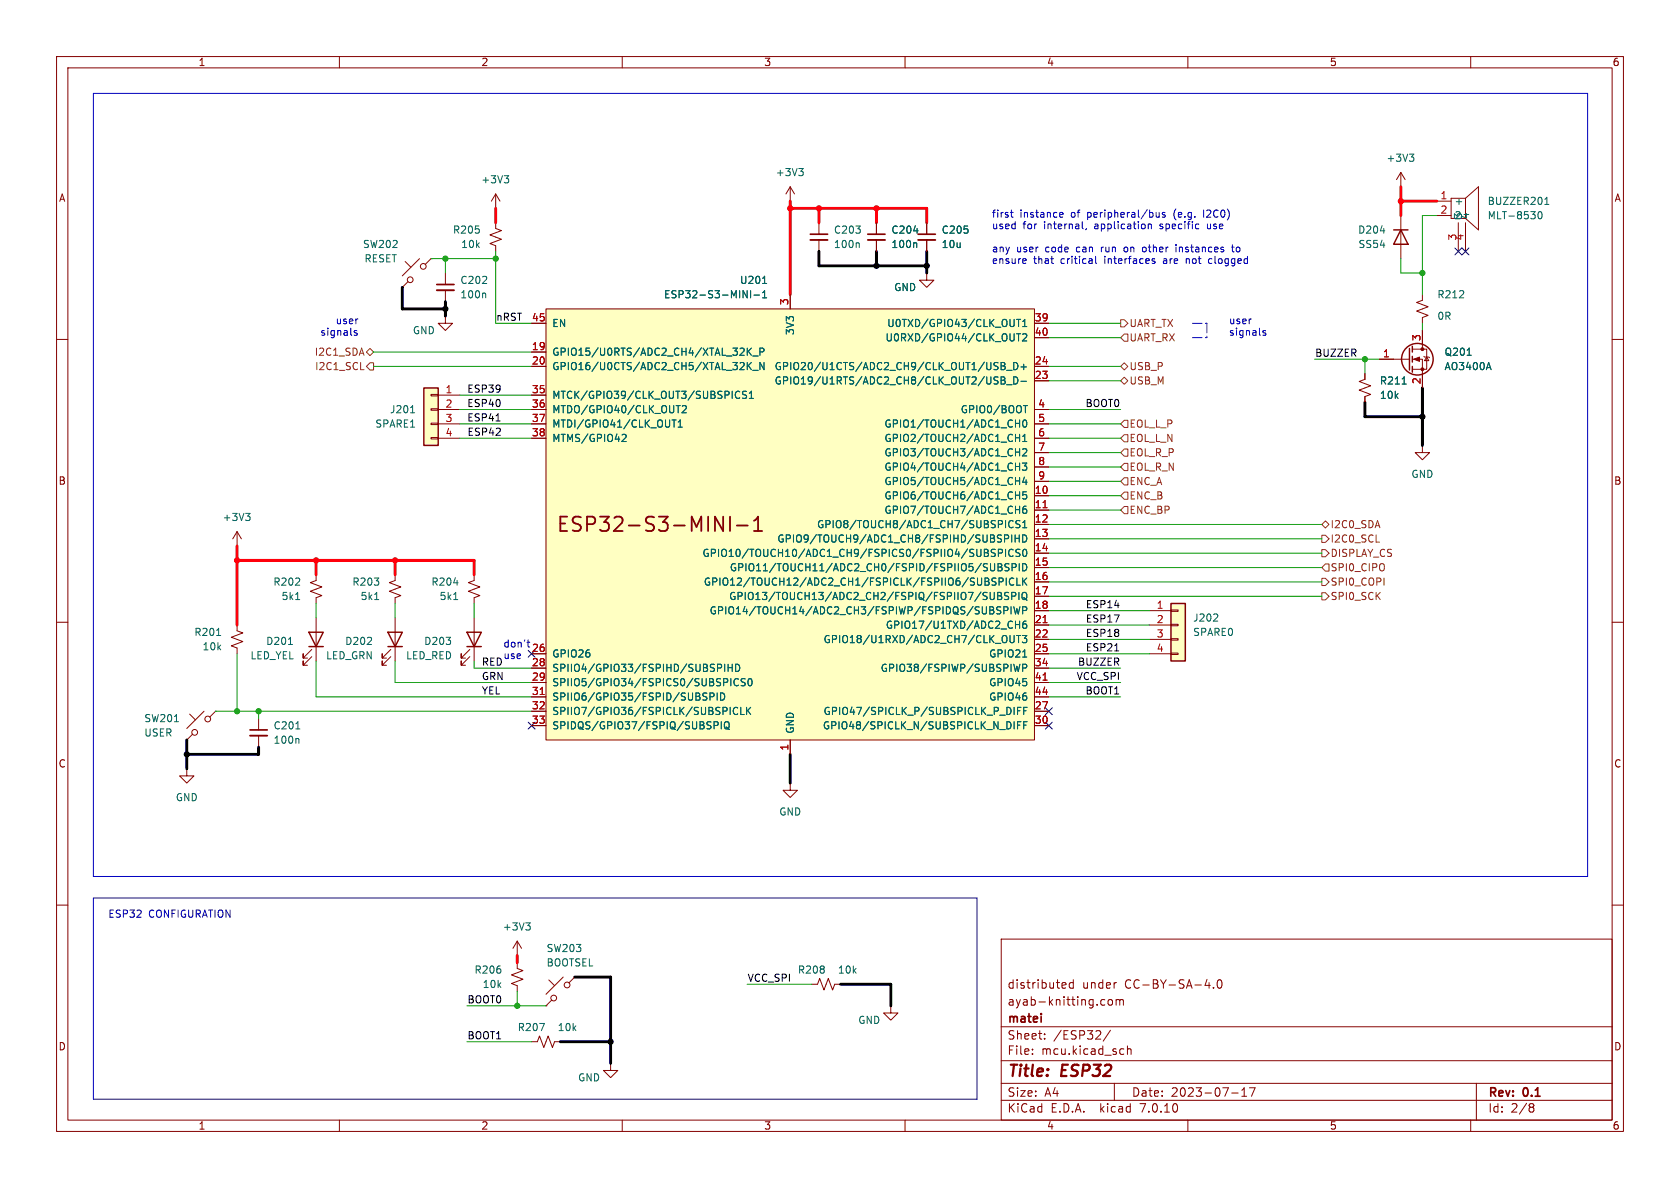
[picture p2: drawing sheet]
<svg xmlns="http://www.w3.org/2000/svg" width="297mm" height="210mm" viewBox="0 0 297 210" stroke-linecap="round" stroke-linejoin="round" font-family="sans-serif">
<g fill="none" stroke="#840000" stroke-width=".18">
<path d="M10 10h277v190h-277zM12 12h273v186h-273zM60 10v2M110 10v2M160 10v2M210 10v2M260 10v2M87.6 39.4v1l1 .4-2 .7 2 .8-2 .8 1 .3v1.1M87.6 34.3l-.7 1.3M87.6 34.3v2.5M87.6 34.3l.8 1.3M139.7 33l-.8 1.3"/>
<path d="M139.7 33v2.6M139.7 33l.8 1.3M144.8 39.4v2M154.9 39.4v2M163.8 39.4v2M247.6 30.5l-.7 1.3M247.6 30.5v2.5M247.6 38.1v7.6M247.6 30.5l.8 1.3M254 35.6h2.5M254 38.1h2.5M257.8 39.4v5.1"/>
<path d="M259.1 35h-2.6v3.6h2.6M259.1 35l2.3-2v7.6l-2.3-2M259.1 35v3.6M259.1 39.4v5.1M10 60h2M71.1 50.8h.1M71.6 46.2l1 1M72.1 49.8l-1 1M74.2 45.7l-3.1 3.1M76.2 45.7l-1 1M76.2 45.7h.1M78.7 55.9v1.3h1.3l-1.3 1.2-1.2-1.2h1.2"/>
<path d="M78.7 48.3v2M78.7 51.3v2M94 57.2h2.5M96.5 54.6h86.4v76.2h-86.4zM139.7 52.1v2.5M144.8 42.4v2.1M154.9 42.4v2.1M163.8 48.3v1.2h1.3l-1.3 1.3-1.2-1.3h1.2M163.8 42.4v2.1M182.9 57.2h2.5M182.9 59.7h2.5M251.5 52.1v1l-1.1 .4 2.1 .7-2.1 .8 2.1 .8-1 .3v1.1"/>
<path d="M251.5 58.4v3.3M285 60h2M76.2 77.3h1.3v.3h-1.3zM76.2 74.8h1.3v.3h-1.3zM76.2 72.3h1.3v.2h-1.3zM76.2 69.7h1.3v.3h-1.3zM77.5 69.9h3.8M77.5 72.4h3.8M77.5 74.9h3.8M77.5 77.5h3.8M94 69.9h2.5M94 72.4h2.5"/>
<path d="M94 74.9h2.5M94 77.5h2.5M94 62.2h2.5M94 64.8h2.5M182.9 72.4h2.5M182.9 74.9h2.5M182.9 77.5h2.5M182.9 64.8h2.5M182.9 67.3h2.5M241.3 66v1.1l-1 .3 2 .8-2 .8 2 .7-1 .4v1M243.8 63.5h5.4M249.7 63.5h1.8v5.1"/>
<path d="M249.7 61.7h2.5v3.6h-2.5M251.5 78.7v1.3h1.2l-1.2 1.3-1.3-1.3h1.3M251.7 63l.1 .1h.8l.1 .1M252.2 63.1l.4 .7h-.8zM41.9 94l.8 1.3M41.9 94v2.5M41.9 94l-.8 1.3M182.9 87.6h2.5M182.9 90.2h2.5M182.9 92.7h2.5M182.9 95.3h2.5M182.9 97.8h2.5"/>
<path d="M182.9 80h2.5M182.9 82.6h2.5M182.9 85.1h2.5M10 110h2M41.9 110.5v1l1 .4-2 .7 2 .8-2 .8 1 .4v1M55.1 116.1l-1.5 1.5v-.8v.8h.8M55.1 114.8l-1.5 1.5v-.7v.7h.8M55.9 101.6v1l-1 .4 2 .8-2 .7 2 .8-1 .4v1M55.9 109.2v7.6M69.1 116.1l-1.5 1.5v-.8v.8h.7M69.1 114.8l-1.5 1.5v-.7v.7h.7M69.8 101.6v1l-1 .4 2.1 .8-2.1 .7 2.1 .8-1.1 .4v1"/>
<path d="M69.8 109.2v7.6M83.1 116.1l-1.6 1.5v-.8v.8h.8M83.1 114.8l-1.6 1.5v-.7v.7h.8M83.8 101.6v1l-1 .4 2 .8-2 .7 2 .8-1 .4v1M83.8 109.2v7.6M94 115.6h2.5M94 118.1h2.5M182.9 100.3h2.5M182.9 102.9h2.5M182.9 105.4h2.5M182.9 108h2.5M182.9 110.5h2.5"/>
<path d="M182.9 113h2.5M182.9 115.6h2.5M182.9 118.1h2.5M203.2 108h3.8M203.2 110.5h3.8M203.2 113h3.8M203.2 115.6h3.8M207 115.4h1.3v.3h-1.3zM207 112.9h1.3v.3h-1.3zM207 110.4h1.3v.2h-1.3zM207 107.8h1.3v.3h-1.3zM285 110h2"/>
<path d="M33 135.9v1.3h1.3l-1.3 1.2-1.3-1.2h1.3M33 130.8h.1M33.5 126.2l1 1.1M34 129.8l-1 1M36.1 125.7l-3.1 3.1M38.1 125.7l-1 1M38.1 125.7h.1M45.7 127v2M45.7 130v2.1M94 125.7h2.5M94 120.7h2.5M94 128.3h2.5"/>
<path d="M94 123.2h2.5M139.7 138.4v1.3h1.3l-1.3 1.3-1.3-1.3h1.3M139.7 130.8v2.6M182.9 125.7h2.5M182.9 120.7h2.5M182.9 128.3h2.5M182.9 123.2h2.5M10 160h2M285 160h2M91.4 170.2v1l1.1 .4-2.1 .7 2.1 .8-2.1 .8 1 .3v1.1M91.4 166.4l-.7 1.2M91.4 166.4v2.5"/>
<path d="M91.4 166.4l.8 1.2M96.5 177.8h.1M97 173.2l1 1M97.5 176.8l-1 1M99.6 172.7l-3.1 3.1M101.6 172.7l-1 1M101.6 172.7h.1M143.5 174h1l.4-1 .8 2 .7-2 .8 2 .4-1h1M157.5 177.8v1.3h1.2l-1.2 1.2-1.3-1.2h1.3M177 166h108v32h-108zM188.2 173.7l.3 .4-.8 .1M188.4 174.6l-.2 .1"/>
<path d="M189.7 173.2v1.5M189.7 173.8l-.4-.1-.3 .3v.4l.2 .2h.5M194.9 176.7l.4 .1M195.3 177.6l-.4 .1M196 176.8l.2-.1 .4 .1 .1 .6-.2 .2-.3 .1-.2-.1zM197.2 173.7h.2M197.3 176.8l.4-.1 .3 .2M197.3 176.7v1M198 176.9l.2-.2 .3 .1 .1 .9M198 176.9v.8M213.4 173.1l-.4 1.1h1M213.7 173.7v1"/>
<path d="M214.5 174.6v.1M215.4 173.3l.1-.1a.81 .81 0 0 1 .6 .6 .81 .81 0 0 1-.3 .8l-.1 .1a.81 .81 0 0 1-.6-.6 .81 .81 0 0 1 .3-.8zM60 198v2M94 184.2h1l.4-1.1 .7 2.1 .8-2.1 .8 2.1 .3-1h1.1M107.9 188v1.2h1.3l-1.3 1.3-1.2-1.3h1.2M110 198v2M160 198v2M177 194.5h108M177 191.5h108M177 187.5h108M177 181.5h108M182.5 186.3v.1"/>
<path d="M182.5 185.5v.1M184.7 183.6v.1M184.7 182.8v.1M196.3 182.1l-1.3 2M197 191.5v3M198.2 185.4l.5 .1M198.7 186.3l-.5 .1M199.3 185.5l.2-.1 .4 .1 .1 .9M199.3 184.9v1.5M210 198v2M217.7 193.2h1.2M219.5 193.8h.9"/>
<path d="M219.5 192.7l.5-.4v1.5M220.9 192.3h1l-.7 1.5M260 198v2M261 191.5v6.5M270.6 195.1h.3l.3 .3-.3 .3M270.6 195.7h.3M270.9 195.7l.2 .2 .1 .4-.3 .3h-.3"/>
<circle cx="72.5" cy="49.5" r=".51"/>
<circle cx="74.8" cy="47.1" r=".51"/>
<circle cx="34.4" cy="129.5" r=".51"/>
<circle cx="36.7" cy="127.1" r=".51"/>
<circle cx="97.9" cy="176.4" r=".51"/>
<circle cx="100.3" cy="174.1" r=".51"/>
</g>
<path d="M77.2 50.3h3.1M143.3 41.4h3M153.4 41.4h3.1M162.3 41.4h3.1M44.2 129h3M184.1 179.2v.1M184.1 179.7v1" fill="none" stroke="#840000" stroke-width=".3"/>
<g fill="none" stroke="#006464" stroke-width=".18">
<path d="M89.1 31.1h.8l-.4 .4M89.7 31.5l.2 .3v.3l-.2 .2M141.2 29.8h.8l-.4 .5M141.8 30.3l.2 .2v.3l-.2 .3M249.2 27.2h.7l-.4 .5M249.7 27.7l.2 .3v.3l-.2 .2M272 37.5l.2-.1a.68 .68 0 0 1 .4 .6 .68 .68 0 0 1-.4 .7l-.2-.1-.1-.4zM273.1 36.1h.7M273.1 35.2l.4-.3v1.2M85.7 51.8l.2 .2v.7M131.4 51.4l.7 1.2v-1.2M132.7 51.4v1.2"/>
<path d="M133.3 52.2h1M134.8 50.1h.7M134.8 52.6h.7M134.8 51.7l.4-.3v1.2M151.7 42.9l.2 .2v.7M161.5 40.8h.8M161.9 42.9l.2 .2v.7M179.7 56.5h.7M179.7 59h.7M180.1 56.5v1.2M180.1 59v1.3M180.8 59.1l.5-.1 .2 .4-.8 .9h.8"/>
<path d="M180.8 56.8l.4-.3v1.2M180.8 57.7h.7M244 40.8h.8M72.6 73h.7M110.2 76.8h.4l.1 .3-.8 .9h.8M118.8 74.2h.7M119.2 74.2v1.3M119.5 71.7h.8M119.9 71.7v1.3M119.9 75.5h.7M119.9 74.6l.4-.4v1.3M120.6 71.8l.5-.1 .2 .4-.7 .9h.7"/>
<path d="M130.8 69.3a.6 .6 0 0 0-.9 .4 .6 .6 0 0 0 .6 .7l.3-.1M132 69.2h-.5l-.2 .1v.3l.6 .3 .1 .3-.3 .2h-.4M132.1 61.5v1.3M132.1 64.1v1.2M132.3 62.1l.5 .7M132.3 64.6l.5 .7M132.5 70.4h.7M132.5 69.5l.3-.3v1.2M132.8 61.5l-.7 .8M132.8 64.1l-.7 .7M133.1 62.9h.9M133.1 65.5h.9"/>
<path d="M134.3 62.2l.6-.1 .2-.1-.1-.3-.7-.2v1.3M135.1 64.1v1.2l-.8-1.2v1.2M176.3 66.6l.1 .1M176.4 67.4v.4M177 64.1h.4l.3 .2-.3 .4 .3 .1v.3l-.2 .2h-.5zM177 66.6h.4l.3 .3-.3 .3 .3 .1v.3l-.2 .3h-.5zM177 67.2h.4M177 64.7h.4M178 65.5h.9M178 68h.9M179.2 66.6a.64 .64 0 0 1 .8 .7 .64 .64 0 0 1-.8 .6zM179.2 64.1a.64 .64 0 0 1 .8 .6 .64 .64 0 0 1-.8 .6z"/>
<path d="M179.5 76.8v1.2M179.5 74.8h.8M179.5 77.4h.8M179.5 79.9h.8M180.3 74.2v1.3M180.3 76.8v1.2M180.3 79.3v1.3M180.5 67.4h1M180.5 64.9h1M180.8 79.4l.5-.1 .2 .4-.8 .9h.8M180.8 77.1l.4-.3v1.2M180.8 78h.7"/>
<path d="M180.9 71.7h.7M181 74.3l.1-.1a.68 .68 0 0 1 .4 .7 .68 .68 0 0 1-.4 .6 .84 .84 0 0 1-.1-1.2zM181 64.4v.9M181.3 71.7v1.3M247.9 67.9h.7M259.4 62.8h.7M263.2 64.1l.4 1.2M43.4 90.7h.8l-.4 .5M44 91.2l.2 .3v.3l-.2 .2M175.8 99.6v1.1l-.1 .1-.3 .1M176 97.2l-.5-.1-.3 .2 .2 .3 .5 .3v.3l-.2 .2-.5-.1M176.4 99.6h.5l.2 .3-.2 .3 .2 .2 .1 .3-.3 .2h-.5z"/>
<path d="M176.5 97.8l.6-.1 .1-.2v-.3l-.7-.1v1.3M177.6 95.2h.6l.1-.2v-.3l-.7-.1v1.2M177.8 97.1v1.3M178.4 99.7l-.5-.1-.2 .2v.3l.6 .3 .1 .3-.3 .2-.4-.1M178.9 94.6v1.2M179.1 92.1a.6 .6 0 0 0-.8 .5 .6 .6 0 0 0 .6 .7l.2-.1M179.1 97.2a.6 .6 0 0 0-.8 .4 .6 .6 0 0 0 .6 .8l.2-.2M179.5 94.6v1.2M179.5 95.2h.7M179.5 87.5h.8M179.5 90.1h.8M179.5 82.5h.8"/>
<path d="M179.5 85h.8M180.2 94.6v1.2M180.2 99.6v1.3M180.3 81.9v1.2M180.3 84.4v1.3M180.3 86.9v1.3M180.3 89.5v1.2M180.3 92.1l-.5-.1-.2 .3 .1 .3 .6 .2v.4l-.2 .1-.5-.1M180.3 97.2l-.5-.1-.2 .2 .1 .3 .6 .3v.3l-.2 .2-.5-.1M180.7 81.9h.8l-.4 .4 .4 .2v.5l-.2 .1-.6-.1M180.8 94.6a.64 .64 0 0 1 .7 .6 .64 .64 0 0 1-.7 .6zM180.8 99.6a.64 .64 0 0 1 .7 .7 .64 .64 0 0 1-.7 .6z"/>
<path d="M180.8 93.3h.7M180.8 92.4l.4-.4v1.3M181 97.2l.1-.1a.68 .68 0 0 1 .4 .6 .68 .68 0 0 1-.4 .7 .84 .84 0 0 1-.1-1.2zM181.1 84.3l-.3 .9h.8M181.4 89.5h-.4a.86 .86 0 0 0 0 1.2l.5-.1v-.4l-.2-.2h-.4l-.1 .2M181.4 84.8v.9M181.5 86.9h-.6l-.1 .6 .2-.1 .4 .1 .1 .2v.4l-.2 .1-.5-.1M38.3 112.3h.7M51 113.9h.7M52.3 106h.7M66.2 106h.8M80.2 106h.7"/>
<path d="M80.2 103h.8M126.8 117.4h.5l.3 .3-.1 .3-.7 .1M128.1 117.4v1.3M128.7 117.4v1.3M128.7 118h.7M129.2 120v1.2M129.4 117.4v1.3M130.1 117.4a.64 .64 0 0 1 .7 .7 .64 .64 0 0 1-.7 .6zM175.4 102.5l.7 .6-.3 .3h-.4M175.8 104.7v1l-.3 .3M176.1 102.2h-.5l-.2 .2M176.4 104.7h.4l.2 .3-.2 .3 .2 .1 .1 .3-.2 .3h-.5z"/>
<path d="M176.4 105.3h.4M176.4 100.2h.5M176.6 102.8h.6l.1-.2v-.3l-.7-.1v1.2M176.9 107.3h-.5l-.2 .2 .1 .3 .6 .2v.4l-.2 .1h-.5M177.5 107.9h.6l.1-.2-.1-.3-.6-.1v1.2M177.9 102.2v1.2M178.3 104.8l-.5-.1-.2 .3 .1 .3 .6 .2v.4l-.2 .1-.5-.1M178.6 112.3v1.1l.2 .2 .4-.1 .1-.1v-1.1M178.7 107.3v1.2M178.9 105.4l.6-.1 .1-.2-.1-.3-.6-.1v1.3M178.9 100.3l.6-.1 .1-.1v-.3l-.7-.2v1.3M179.2 102.3a.6 .6 0 0 0-.8 .4 .6 .6 0 0 0 .6 .7l.2-.1"/>
<path d="M179.2 107.3l.3 1.2 .3-.9 .2 .9 .3-1.2M179.5 109.8v1.3M179.5 110.4h.8M179.7 112.3h.7M179.8 102.2v1.2h.6M180.1 112.3v1.3M180.1 104.7v1.3M180.3 109.8v1.3M180.3 117.4l-.3 1.3-.2-.9-.3 .9M180.7 104.9l.3-.2a.43 .43 0 0 1 .5 .4v.5a.42 .42 0 0 1-.4 .4 .42 .42 0 0 1-.4-.4zM180.7 112.3h.8l-.4 .5 .4 .1v.6l-.2 .1-.6-.1M180.8 107.9h.6l.1-.2v-.3l-.7-.1v1.2"/>
<path d="M180.8 118.1l.6-.1 .1-.2v-.3l-.7-.1v1.3M180.8 102.2v1.2M180.8 116.1h.7M180.9 105.7l.7 .4M181 102.7l.5 .7M181.4 109.8l-.4 .1a.86 .86 0 0 0 0 1.2l.5-.2v-.4l-.2-.2h-.4l-.1 .2M181.5 102.2l-.7 .7M215.2 108.6l.1 .2-.1 .3-.7 .7h.8M30.8 127.6h.8M52.3 128.9h.7M52.7 130.5l.1 .2v.7M124.5 123.1l.4 .1 .1 .3-.3 .3h-.3"/>
<path d="M124.5 122.5l.5 .1M125.5 123.2l.6-.1 .1-.2v-.3l-.7-.1v1.3M126.2 128.2h.6l.2-.2-.1-.3-.7-.1v1.2M126.8 122.5v1.3M127.4 122.5a.64 .64 0 0 1 .7 .6 .64 .64 0 0 1-.7 .7zM127.5 127.6v1.2M128.1 127.8l.3-.2a.43 .43 0 0 1 .5 .4v.4a.42 .42 0 0 1-.4 .5 .42 .42 0 0 1-.4-.5zM128.3 128.5l.4 .3M128.7 128.8l.3 .2M129.1 125v1.3M130.4 125.2a.6 .6 0 0 0-.8 .4 .6 .6 0 0 0 .6 .7l.2-.1M130.5 120.1a.6 .6 0 0 0-.8 .4 .6 .6 0 0 0 .6 .7l.2-.1"/>
<path d="M131 125v1.3h.6M131.7 120h-.4l-.2 .1v.3l.5 .3 .1 .3-.2 .2h-.5M132 125v1.3M132.2 125.6l.5 .7M132.3 120.1l.2-.1a.68 .68 0 0 1 .5 .6 .68 .68 0 0 1-.5 .6l-.2-.1-.1-.4zM132.7 125l-.7 .8M179.3 125v1.3M179.3 127.6v1.2M179.9 125.6h.4M179.9 128.2h.4M180.5 125h-.6v1.3M180.5 127.6h-.6v1.2"/>
<path d="M181 125.6h.4M181 128.2h.4M181.6 125h-.6v1.3M181.6 127.6h-.6v1.2M93 163.1h.7l-.4 .5M93.5 163.6l.2 .3v.3l-.2 .2M95.4 180.9h.8l-.5 1.3"/>
</g>
<g fill="none" stroke="#840000" stroke-width=".25">
<path d="M246.4 40.6h2.5M247.6 40.6l1.3 2.6h-2.5zM74.9 68.6h2.6v10.1h-2.6zM249.2 61.6v3.8M249.7 61.2v1M249.7 63v1M249.7 64.8v1M54.6 111.8h2.5l-1.2 2.5zM54.6 114.3h2.5M68.6 111.8h2.5l-1.3 2.5zM68.6 114.3h2.5M82.5 111.8h2.6l-1.3 2.5z"/>
<path d="M82.5 114.3h2.6M207 106.7h2.5v10.1h-2.5z"/>
<circle cx="250.6" cy="63.5" r="2.79"/>
</g>
<path d="M77.2 51.3h3.1M143.3 42.4h3M153.4 42.4h3.1M162.3 42.4h3.1M44.2 130h3" fill="none" stroke="#840000" stroke-width=".33"/>
<g fill="#ffffc2" stroke="#ffffc2" stroke-width=".18">
<path d="M74.9 68.6h2.6v10.1h-2.6z"/>
<path d="M96.5 54.6h86.4v76.2h-86.4z"/>
<path d="M207 106.7h2.5v10.1h-2.5z"/>
</g>
<path d="M126.4 91.3l1.4 2.6v-2.6M129.1 91.3v2.6M130.3 92.9h1.9M133.3 93.9h1.4M133.3 92.1l.7-.8v2.6" fill="none" stroke="#840000" stroke-width=".32"/>
<path d="M184.4 89.8h.7M184.4 110.1h.7M95.5 122.8h.7M184.4 120.2h.7" fill="none" stroke="#a90000" stroke-width=".18"/>
<g fill="#840000" stroke="#840000" stroke-width=".18">
<path d="M249.9 63.5l1.1-.4v.8z"/>
<circle cx="251.5" cy="65.3" r=".25"/>
<circle cx="251.5" cy="61.7" r=".25"/>
</g>
<g fill="none" stroke="#725600" stroke-width=".18">
<path d="M198.1 59.7l.7-.6h.6v1.2h-.6zM198.1 56.5h.7l.6 .7-.6 .6h-.7zM63.8 65.3h.6M64.8 62.2l.6-.6 .6 .6-.6 .7zM65.4 64.1h.6v1.3h-.6l-.6-.6zM198.1 67.3l.7-.6 .6 .6-.6 .6zM198.1 64.8l.7-.7 .6 .7-.6 .6zM198.8 76.8h.6v1.3h-.6l-.7-.6zM198.8 74.3h.6v1.3h-.6l-.7-.7zM198.1 82.6l.7-.7h.6v1.3h-.6zM198.1 80l.7-.6h.6v1.2h-.6zM198.1 90.2l.7-.7h.6v1.3h-.6z"/>
<path d="M198.8 87h.6v1.3h-.6l-.7-.7zM198.8 84.5h.6v1.2h-.6l-.7-.6zM233.7 97.2h.6l.6 .6-.6 .6h-.6zM233.7 92.7l.6-.6 .6 .6-.6 .6zM233.7 94.6h.6l.6 .7-.6 .6h-.6zM234.3 99.7h.6v1.3h-.6l-.6-.7zM243.3 95.8h.6M233.7 104.8h.6l.6 .6-.6 .6h-.6zM233.7 102.2h.6l.6 .7-.6 .6h-.6z"/>
</g>
<path d="M87.7 74.4h.7M197.1 115.1h.7" fill="none" stroke="#0f0f0f" stroke-width=".18"/>
<g fill="none" stroke="#0000c2" stroke-width=".18">
<path d="M16.5 16.5h264.2v138.4h-264.2zM178.6 37.6h.5M178.8 37.1v1.1l.3 .2M187.4 37.6h.4l.1 .3-.6 .1M187.4 38.3h.5M203 39.6v.8M203 39.7l.2-.1 .3 .1v.7M204.4 37.6v.7l.4 .1 .1-.1M204.9 37.6v.8M206 37.6h-.3l-.2 .1v.2l.5 .1v.3h-.5M212.8 37.1v1.3M213.5 39.6v.7l.1 .1"/>
<path d="M63.1 58.5l-.3-.1-.2 .2 .1 .2 .4 .1v.3h-.5M181 45.7l.3 .1 .1 .2-.6 .2M181.3 46.5l-.3 .1M191.4 40.4h.1M192.1 40.4l-.2 .2M193.7 45.3v1.1l.2 .2M198.8 43.7l-.1 .2 .1 .6M202.4 43.7h-.3l-.1 .2v.5l.4 .1M203.7 45.8h.4M203.7 46.1l.4 .1 .1 .2-.2 .2-.3-.1M207.9 43.3v.1M207.9 43.7v.8"/>
<path d="M209.7 45.7v.9M209.9 45.7l-.2 .2M214.1 45.7l-.3 .1-.2 .2 .1 .5 .4 .1M217.7 43.7h.5M217.9 43.3v1.1l.3 .1M223.7 58.5l-.3-.1-.1 .2v.2l.4 .1v.3h-.4M93.2 113.5h.5M93.4 113.1v1.2M16.5 158.8h156.2v35.5h-156.2z"/>
</g>
<path d="M210.8 59.7h2.6M210.8 57.2h2.6M213.4 57.2v2.5" fill="none" stroke="#0000c2" stroke-width=".18" stroke-dasharray="1.7 .6"/>
<g fill="none" stroke="#009600" stroke-width=".18">
<path d="M254 38.1h-2.5v14M76.2 45.7h11.4M78.7 45.7v2.6M87.6 44.5v12.7h6.4M185.4 57.2h12.7M185.4 59.7h12.7M247.6 45.7v2.6h3.9M251.5 57.2v1.2M66 64.8h28M66 62.2h28M81.3 77.5h12.7M81.3 74.9h12.7"/>
<path d="M81.3 72.4h12.7M81.3 69.9h12.7M185.4 77.5h12.7M185.4 67.3h12.7M185.4 64.8h12.7M185.4 74.9h12.7M185.4 72.4h12.7M232.4 63.5h11.4M241.3 63.5v2.5M185.4 85.1h12.7M185.4 90.2h12.7M185.4 87.6h12.7"/>
<path d="M185.4 82.6h12.7M185.4 80h12.7M185.4 95.3h48.3M185.4 97.8h48.3M185.4 92.7h48.3M41.9 115.6v10.1M55.9 116.8v6.4h38.1M55.9 106.7v2.5M69.8 116.8v3.9h24.2M69.8 106.7v2.5M83.8 116.8v1.3h10.2M83.8 106.7v2.5"/>
<path d="M185.4 113h17.8M185.4 118.1h12.7M185.4 115.6h17.8M185.4 102.9h48.3M185.4 105.4h48.3M185.4 100.3h48.3M185.4 110.5h17.8M185.4 108h17.8M38.1 125.7h55.9M45.7 125.7v1.3M185.4 123.2h12.7M185.4 120.7h12.7"/>
<path d="M82.5 177.8h14M91.4 175.3v2.5M132.1 174h11.4M82.5 184.2h11.5"/>
</g>
<path d="M87.6 36.8v2.6M139.7 35.6v16.5M139.7 36.8h24.1v2.6M144.8 36.8v2.6M154.9 36.8v2.6M247.6 33v5.1M247.6 35.6h6.4M41.9 99.1h41.9v2.5M41.9 96.5v14M55.9 99.1v2.5M69.8 99.1v2.5M91.4 168.9v1.3" fill="none" stroke="#ff000b" stroke-width=".51"/>
<g fill="none" stroke="#000" stroke-width=".51">
<path d="M71.1 50.8v3.8h7.6M78.7 53.3v2.6M144.8 44.5v2.5h19M154.9 44.5v2.5M163.8 44.5v3.8M241.3 71.1v2.6h10.2M251.5 68.6v10.1M33 130.8v5.1M45.7 132.1v1.3h-12.7M139.7 133.4v5M101.6 172.7h6.3v15.3M148.6 174h8.9v3.8"/>
<path d="M99.1 184.2h8.8"/>
</g>
<path d="M257.2 43.8l1.2 1.3M258.4 43.8l-1.2 1.3M258.5 43.8l1.2 1.3M259.7 43.8l-1.2 1.3M93.4 115l1.2 1.2M94.6 115l-1.2 1.2M93.4 127.7l1.2 1.2M94.6 127.7l-1.2 1.2M184.8 127.7l1.2 1.2M184.8 125.1l1.2 1.2M186 127.7l-1.2 1.2M186 125.1l-1.2 1.2" fill="none" stroke="#000084" stroke-width=".18"/>
<g fill="#ff000b" stroke="#ff000b" stroke-width=".18">
<circle cx="69.8" cy="99.1" r=".46"/>
<circle cx="247.6" cy="35.6" r=".46"/>
<circle cx="139.7" cy="36.8" r=".46"/>
<circle cx="144.8" cy="36.8" r=".46"/>
<circle cx="154.9" cy="36.8" r=".46"/>
<circle cx="55.9" cy="99.1" r=".46"/>
<circle cx="41.9" cy="99.1" r=".46"/>
</g>
<g fill="#000" stroke="#000" stroke-width=".18">
<circle cx="78.7" cy="54.6" r=".46"/>
<circle cx="154.9" cy="47" r=".46"/>
<circle cx="163.8" cy="47" r=".46"/>
<circle cx="251.5" cy="73.7" r=".46"/>
<circle cx="33" cy="133.4" r=".46"/>
<circle cx="107.9" cy="184.2" r=".46"/>
</g>
<g fill="#009600" stroke="#009600" stroke-width=".18">
<circle cx="241.3" cy="63.5" r=".46"/>
<circle cx="251.5" cy="48.3" r=".46"/>
<circle cx="41.9" cy="125.7" r=".46"/>
<circle cx="45.7" cy="125.7" r=".46"/>
<circle cx="87.6" cy="45.7" r=".46"/>
<circle cx="78.7" cy="45.7" r=".46"/>
<circle cx="91.4" cy="177.8" r=".46"/>
</g>
<text font-size="3.5" fill="#840000" x="98.2" y="94.5">ESP32-S3-MINI-1</text>
<g font-size="2.8" fill="#840000">
<text x="178" y="190.9">Title:</text>
<text x="187.7" y="190.9">ESP32</text>
</g>
<g font-size="2.1" fill="#840000">
<text x="178" y="178">ayab-knitting.com</text>
<text x="178" y="175">distributed</text>
<text x="191.3" y="175">under</text>
<text x="198.9" y="175">CC-BY-SA-4.0</text>
<text x="178" y="184">Sheet:</text>
<text x="178" y="181.2">matei</text>
<text x="186.2" y="184">/ESP32/</text>
<text x="178" y="186.7">File:</text>
<text x="184.1" y="186.7">mcu.kicad_sch</text>
<text x="178" y="196.9">KiCad</text>
<text x="178" y="194.1">Size:</text>
<text x="184.7" y="194.1">A4</text>
<text x="185.7" y="196.9">E.D.A.</text>
<text x="194.6" y="196.9">kicad</text>
<text x="200" y="194.1">Date:</text>
<text x="201.8" y="196.9">7.0.10</text>
<text x="207" y="194.1">2023-07-17</text>
<text x="263" y="194.3">Rev:</text>
<text x="263" y="196.9">Id:</text>
<text x="267.1" y="196.9">2/8</text>
<text x="269.4" y="194.3">0.1</text>
</g>
<g font-size="1.8" fill="#840000">
<text x="35" y="11.9">1</text>
<text x="85" y="11.9">2</text>
<text x="135" y="11.9">3</text>
<text x="185" y="11.9">4</text>
<text x="235" y="11.9">5</text>
<text x="285" y="11.9">6</text>
<text x="10.3" y="35.9">A</text>
<text x="285.3" y="35.9">A</text>
<text x="10.3" y="85.9">B</text>
<text x="285.3" y="85.9">B</text>
<text x="10.3" y="135.9">C</text>
<text x="285.3" y="135.9">C</text>
<text x="10.3" y="185.9">D</text>
<text x="285.3" y="185.9">D</text>
<text x="35" y="199.9">1</text>
<text x="85" y="199.9">2</text>
<text x="135" y="199.9">3</text>
<text x="185" y="199.9">4</text>
<text x="235" y="199.9">5</text>
<text x="285" y="199.9">6</text>
</g>
<g font-size="1.8" fill="#006464">
<text x="245" y="28.8">+3V3</text>
<text x="85" y="32.6">+3V3</text>
<text x="137.1" y="31.3">+3V3</text>
<text x="80" y="41.5">R205</text>
<text x="147.3" y="41.5">C203</text>
<text x="157.5" y="41.5">C204</text>
<text x="166.4" y="41.5">C205</text>
<text x="240" y="41.5">D204</text>
<text x="257" y="36.4">+</text>
<text x="257" y="39">2</text>
<text x="259.9" y="38.9" transform="rotate(-90 259.9 38.9)">4</text>
<text x="262.9" y="36.4">BUZZER201</text>
<text x="262.9" y="39">MLT-8530</text>
<text x="64.1" y="44">SW202</text>
<text x="64.3" y="46.6">RESET</text>
<text x="81.4" y="44">10k</text>
<text x="147.3" y="44">100n</text>
<text x="157.5" y="44">100n</text>
<text x="166.4" y="44">10u</text>
<text x="240.1" y="44">SS54</text>
<text x="81.3" y="50.4">C202</text>
<text x="81.3" y="52.9">100n</text>
<text x="117.3" y="52.9">ESP32-S3-MINI-1</text>
<text x="130.7" y="50.4">U201</text>
<text x="158" y="51.7">GND</text>
<text x="254" y="52.9">R212</text>
<text x="72.9" y="59.3">GND</text>
<text x="97.5" y="58">EN</text>
<text x="140.6" y="59.3" transform="rotate(-90 140.6 59.3)">3V3</text>
<text x="156.7" y="58">U0TXD/GPIO43/CLK_OUT1</text>
<text x="254" y="56.7">0R</text>
<text x="97.5" y="63.1">GPIO15/U0RTS/ADC2_CH4/XTAL_32K_P</text>
<text x="97.5" y="65.6">GPIO16/U0CTS/ADC2_CH5/XTAL_32K_N</text>
<text x="136.8" y="65.6">GPIO20/U1CTS/ADC2_CH9/CLK_OUT1/USB_D+</text>
<text x="156.4" y="60.6">U0RXD/GPIO44/CLK_OUT2</text>
<text x="255.3" y="63.1">Q201</text>
<text x="255.3" y="65.6">AO3400A</text>
<text x="97.5" y="70.7">MTCK/GPIO39/CLK_OUT3/SUBSPICS1</text>
<text x="136.8" y="68.2">GPIO19/U1RTS/ADC2_CH8/CLK_OUT2/USB_D-</text>
<text x="243.8" y="68.2">R211</text>
<text x="243.8" y="70.7">10k</text>
<text x="66.3" y="75.8">SPARE1</text>
<text x="68.9" y="73.3">J201</text>
<text x="97.5" y="73.3">MTDO/GPIO40/CLK_OUT2</text>
<text x="97.5" y="75.8">MTDI/GPIO41/CLK_OUT1</text>
<text x="156.3" y="75.8">GPIO1/TOUCH1/ADC1_CH0</text>
<text x="169.7" y="73.3">GPIO0/BOOT</text>
<text x="97.5" y="78.3">MTMS/GPIO42</text>
<text x="156.3" y="78.3">GPIO2/TOUCH2/ADC1_CH1</text>
<text x="156.3" y="80.9">GPIO3/TOUCH3/ADC1_CH2</text>
<text x="156.3" y="83.4">GPIO4/TOUCH4/ADC1_CH3</text>
<text x="156.3" y="88.5">GPIO6/TOUCH6/ADC1_CH5</text>
<text x="156.3" y="86">GPIO5/TOUCH5/ADC1_CH4</text>
<text x="249.4" y="84.7">GND</text>
<text x="39.3" y="92.3">+3V3</text>
<text x="144.3" y="93.6">GPIO8/TOUCH8/ADC1_CH7/SUBSPICS1</text>
<text x="156.3" y="91">GPIO7/TOUCH7/ADC1_CH6</text>
<text x="124.1" y="98.7">GPIO10/TOUCH10/ADC1_CH9/FSPICS0/FSPIIO4/SUBSPICS0</text>
<text x="128.9" y="101.2">GPIO11/TOUCH11/ADC2_CH0/FSPID/FSPIIO5/SUBSPID</text>
<text x="137.3" y="96.1">GPIO9/TOUCH9/ADC1_CH8/FSPIHD/SUBSPIHD</text>
<text x="48.2" y="103.7">R202</text>
<text x="49.7" y="106.3">5k1</text>
<text x="62.2" y="103.7">R203</text>
<text x="63.7" y="106.3">5k1</text>
<text x="76.2" y="103.7">R204</text>
<text x="77.6" y="106.3">5k1</text>
<text x="124.3" y="103.7">GPIO12/TOUCH12/ADC2_CH1/FSPICLK/FSPIIO6/SUBSPICLK</text>
<text x="128.8" y="106.3">GPIO13/TOUCH13/ADC2_CH2/FSPIQ/FSPIIO7/SUBSPIQ</text>
<text x="34.3" y="112.6">R201</text>
<text x="125.4" y="108.8">GPIO14/TOUCH14/ADC2_CH3/FSPIWP/FSPIDQS/SUBSPIWP</text>
<text x="145.5" y="113.9">GPIO18/U1RXD/ADC2_CH7/CLK_OUT3</text>
<text x="156.5" y="111.4">GPIO17/U1TXD/ADC2_CH6</text>
<text x="210.8" y="110.1">J202</text>
<text x="210.8" y="112.6">SPARE0</text>
<text x="35.7" y="115.2">10k</text>
<text x="44.2" y="116.8">LED_YEL</text>
<text x="47" y="114.2">D201</text>
<text x="57.5" y="116.8">LED_GRN</text>
<text x="60.9" y="114.2">D202</text>
<text x="71.7" y="116.8">LED_RED</text>
<text x="74.9" y="114.2">D203</text>
<text x="97.5" y="116.4">GPIO26</text>
<text x="97.5" y="119">SPIIO4/GPIO33/FSPIHD/SUBSPIHD</text>
<text x="155.6" y="119">GPIO38/FSPIWP/SUBSPIWP</text>
<text x="174.8" y="116.4">GPIO21</text>
<text x="97.5" y="121.5">SPIIO5/GPIO34/FSPICS0/SUBSPICS0</text>
<text x="97.5" y="124.1">SPIIO6/GPIO35/FSPID/SUBSPID</text>
<text x="174.8" y="121.5">GPIO45</text>
<text x="174.8" y="124.1">GPIO46</text>
<text x="25.4" y="127.9">SW201</text>
<text x="25.4" y="130.4">USER</text>
<text x="48.3" y="129.1">C201</text>
<text x="48.3" y="131.7">100n</text>
<text x="97.5" y="126.6">SPIIO7/GPIO36/FSPICLK/SUBSPICLK</text>
<text x="97.5" y="129.1">SPIDQS/GPIO37/FSPIQ/SUBSPIQ</text>
<text x="140.6" y="129.8" transform="rotate(-90 140.6 129.8)">GND</text>
<text x="145.4" y="129.1">GPIO48/SPICLK_N/SUBSPICLK_N_DIFF</text>
<text x="145.5" y="126.6">GPIO47/SPICLK_P/SUBSPICLK_P_DIFF</text>
<text x="31" y="141.8">GND</text>
<text x="137.7" y="144.4">GND</text>
<text x="88.8" y="164.7">+3V3</text>
<text x="83.8" y="172.3">R206</text>
<text x="96.5" y="168.5">SW203</text>
<text x="96.5" y="171">BOOTSEL</text>
<text x="141" y="172.3">R208</text>
<text x="148" y="172.3">10k</text>
<text x="85.2" y="174.9">10k</text>
<text x="91.4" y="182.5">R207</text>
<text x="98.5" y="182.5">10k</text>
<text x="151.6" y="181.2">GND</text>
<text x="102.1" y="191.4">GND</text>
</g>
<g font-size="1.8" fill="#a90000">
<text x="254.6" y="35.3">1</text>
<text x="254.6" y="37.8">2</text>
<text x="257.6" y="42.6" transform="rotate(-90 257.6 42.6)">3</text>
<text x="258.8" y="42.6" transform="rotate(-90 258.8 42.6)">4</text>
<text x="93.9" y="56.9">45</text>
<text x="139.4" y="54" transform="rotate(-90 139.4 54)">3</text>
<text x="182.8" y="56.9">39</text>
<text x="182.8" y="59.4">40</text>
<text x="93.9" y="62">19</text>
<text x="93.9" y="64.5">20</text>
<text x="182.8" y="64.5">24</text>
<text x="244.4" y="63.2">1</text>
<text x="251.2" y="60.4" transform="rotate(-90 251.2 60.4)">3</text>
<text x="78.7" y="69.6">1</text>
<text x="93.9" y="69.6">35</text>
<text x="182.8" y="67.1">23</text>
<text x="251.2" y="68" transform="rotate(-90 251.2 68)">2</text>
<text x="78.7" y="72.1">2</text>
<text x="78.7" y="74.7">3</text>
<text x="78.7" y="77.2">4</text>
<text x="93.9" y="72.1">36</text>
<text x="93.9" y="74.7">37</text>
<text x="93.9" y="77.2">38</text>
<text x="183.4" y="72.1">4</text>
<text x="183.4" y="74.7">5</text>
<text x="183.4" y="77.2">6</text>
<text x="183.4" y="79.8">7</text>
<text x="183.4" y="82.3">8</text>
<text x="182.8" y="87.4">10</text>
<text x="182.8" y="89.9">11</text>
<text x="183.4" y="84.8">9</text>
<text x="182.8" y="92.5">12</text>
<text x="182.8" y="95">13</text>
<text x="182.8" y="97.5">14</text>
<text x="182.8" y="100.1">15</text>
<text x="182.8" y="102.6">16</text>
<text x="182.8" y="105.2">17</text>
<text x="182.8" y="107.7">18</text>
<text x="204.4" y="107.7">1</text>
<text x="182.8" y="110.2">21</text>
<text x="182.8" y="112.8">22</text>
<text x="204.4" y="110.2">2</text>
<text x="204.4" y="112.8">3</text>
<text x="93.9" y="115.3">26</text>
<text x="93.9" y="117.9">28</text>
<text x="182.8" y="115.3">25</text>
<text x="182.8" y="117.9">34</text>
<text x="204.4" y="115.3">4</text>
<text x="93.9" y="120.4">29</text>
<text x="93.9" y="122.9">31</text>
<text x="93.9" y="125.5">32</text>
<text x="182.8" y="125.5">27</text>
<text x="182.8" y="120.4">41</text>
<text x="182.8" y="122.9">44</text>
<text x="93.9" y="128">33</text>
<text x="182.8" y="128">30</text>
<text x="139.4" y="132.8" transform="rotate(-90 139.4 132.8)">1</text>
</g>
<g font-size="1.8" fill="#0000c2">
<text x="175.3" y="38.6">first</text>
<text x="175.3" y="40.6">used</text>
<text x="180.3" y="38.6">instance</text>
<text x="180.8" y="40.6">for</text>
<text x="184.7" y="40.6">internal,</text>
<text x="189.5" y="38.6">of</text>
<text x="192.5" y="38.6">peripheral/bus</text>
<text x="193.8" y="40.6">application</text>
<text x="205.5" y="40.6">specific</text>
<text x="207.9" y="38.6">(e.g.</text>
<text x="213.4" y="38.6">I2C0)</text>
<text x="214.1" y="40.6">use</text>
<text x="175.3" y="44.7">any</text>
<text x="175.3" y="46.7">ensure</text>
<text x="179.7" y="44.7">user</text>
<text x="182.7" y="46.7">that</text>
<text x="184.9" y="44.7">code</text>
<text x="187.6" y="46.7">critical</text>
<text x="190.6" y="44.7">can</text>
<text x="195.1" y="44.7">run</text>
<text x="195.5" y="46.7">interfaces</text>
<text x="199.4" y="44.7">on</text>
<text x="202.8" y="44.7">other</text>
<text x="206.1" y="46.7">are</text>
<text x="208.9" y="44.7">instances</text>
<text x="210.3" y="46.7">not</text>
<text x="214.5" y="46.7">clogged</text>
<text x="219.1" y="44.7">to</text>
<text x="56.5" y="59.4">signals</text>
<text x="59.2" y="57.4">user</text>
<text x="217.2" y="57.4">user</text>
<text x="217.2" y="59.4">signals</text>
<text x="88.9" y="114.5">don't</text>
<text x="88.9" y="116.6">use</text>
<text x="19" y="162.3">ESP32</text>
<text x="26.3" y="162.3">CONFIGURATION</text>
</g>
<g font-size="1.8" fill="#0f0f0f">
<text x="87.6" y="56.8">nRST</text>
<text x="232.4" y="63.2">BUZZER</text>
<text x="82.5" y="69.5">ESP39</text>
<text x="82.5" y="72">ESP40</text>
<text x="82.5" y="74.6">ESP41</text>
<text x="82.5" y="77.1">ESP42</text>
<text x="191.8" y="72">BOOT0</text>
<text x="191.9" y="107.6">ESP14</text>
<text x="191.9" y="112.7">ESP18</text>
<text x="191.9" y="110.1">ESP17</text>
<text x="85.1" y="117.8">RED</text>
<text x="190.5" y="117.8">BUZZER</text>
<text x="191.9" y="115.2">ESP21</text>
<text x="85.1" y="120.3">GRN</text>
<text x="85.1" y="122.8">YEL</text>
<text x="190.2" y="120.3">VCC_SPI</text>
<text x="191.8" y="122.8">BOOT1</text>
<text x="132.1" y="173.6">VCC_SPI</text>
<text x="82.5" y="177.5">BOOT0</text>
<text x="82.5" y="183.8">BOOT1</text>
</g>
<g font-size="1.8" fill="#725600">
<text x="199.6" y="58">UART_TX</text>
<text x="55.5" y="63.1">I2C1_SDA</text>
<text x="55.6" y="65.6">I2C1_SCL</text>
<text x="199.6" y="60.6">UART_RX</text>
<text x="199.6" y="65.6">USB_P</text>
<text x="199.6" y="68.2">USB_M</text>
<text x="199.6" y="75.8">EOL_L_P</text>
<text x="199.6" y="78.3">EOL_L_N</text>
<text x="199.6" y="83.4">EOL_R_N</text>
<text x="199.6" y="80.9">EOL_R_P</text>
<text x="199.6" y="88.5">ENC_B</text>
<text x="199.6" y="86">ENC_A</text>
<text x="199.6" y="91">ENC_BP</text>
<text x="235.1" y="93.6">I2C0_SDA</text>
<text x="235.1" y="98.7">DISPLAY_CS</text>
<text x="235.1" y="96.1">I2C0_SCL</text>
<text x="235.1" y="101.2">SPI0_CIPO</text>
<text x="235.1" y="106.3">SPI0_SCK</text>
<text x="235.1" y="103.7">SPI0_COPI</text>
</g>
</svg>
